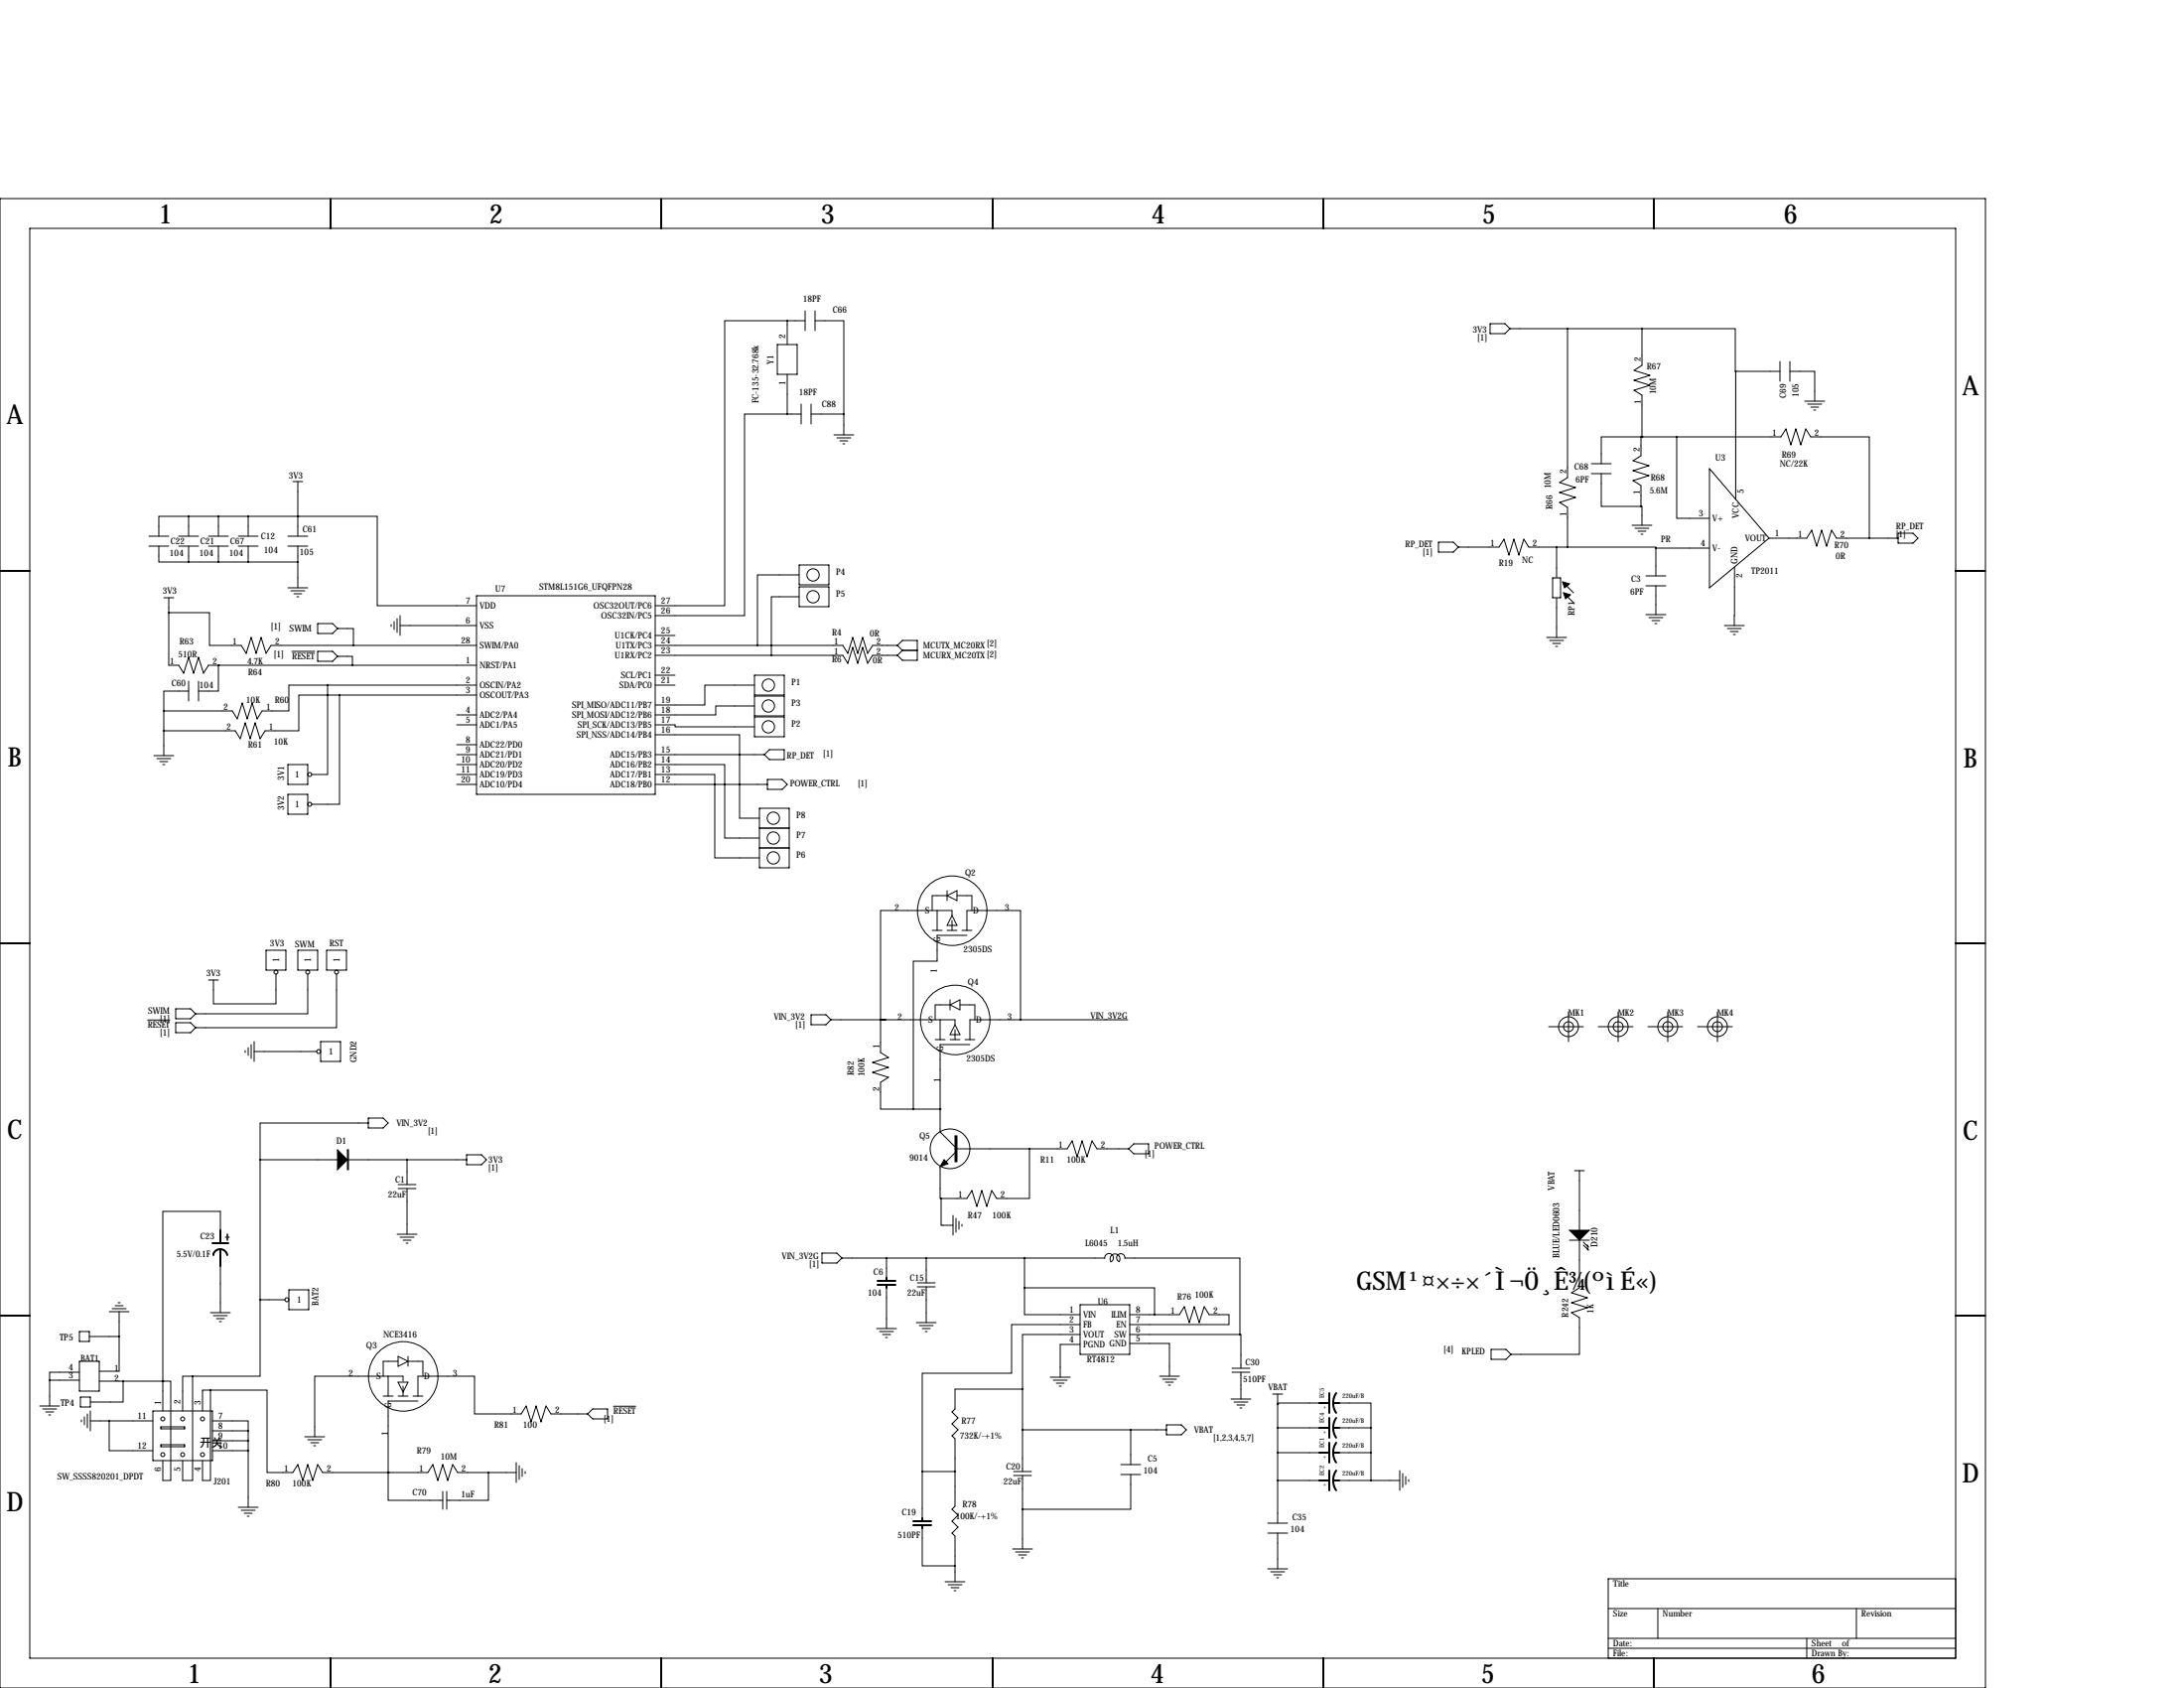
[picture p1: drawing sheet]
<svg xmlns="http://www.w3.org/2000/svg" width="559mm" height="432mm" viewBox="0 0 559 432" stroke-linecap="round" stroke-linejoin="round" font-family="sans-serif">
<g fill="none" stroke="#000" stroke-width=".25">
<path d="M0 50.8h508v381h-508zM7.6 58.4h492.8v365.8h-492.8zM84.6 50.8v7.6M169.2 50.8v7.6M254 50.8v7.6M338.6 50.8v7.6M423.2 50.8v7.6M206 79.5v5.1M208.5 79.5v5.1M198.9 88.1h5.1v7.7h-5.1zM201.4 82h-16v72.9h-17.8M201.4 82v6.1"/>
<path d="M201.4 95.8v10.1M201.4 82h4.6M208.5 82h7.4v23.9M381.3 82.8h3.8l1.2 1.3-1.2 1.2h-3.8zM386.3 84.1h33.8M401.1 84.1v38.1l-2.1 1.2 4.1 1.3-4.1 1.3 4.1 1.3-4.1 1.2 2.1 1.3v10.2M420.1 84.1h23.9l.1 10.9M420.1 84.1v9.4l-2 1.2 4 1.3-4 1.3 4 1.3-4 1.2 2 1.3v10.7M444.1 95v32.8M444.1 95h11.3M455.4 92.5v5M458 95h6.3v7.6"/>
<path d="M458 92.5v5M201.4 105.9h-10.9v51.6h-22.9M201.4 105.9h3.6M205 103.4v5.1M207.5 103.4v5.1M207.5 105.9h8.4M213.4 111.3h5M214.1 112h3.6M214.9 112.8h2M215.6 113.5h.6M215.9 105.9v5.4M407.2 118.6h5"/>
<path d="M420.1 111.8h35.6l1.2-2.1 1.3 4.1 1.3-4.1 1.3 4.1 1.2-4.1 1.3 2.1h15v25.9M420.1 111.8h-10.4v6.8M420.1 111.8h-.2v4.8l-2.1 1.3 4.1 1.2-4.1 1.3 4.1 1.3-4.1 1.2 2.1 1.3v5.3M420.1 111.8h.1M429 111.8v20.8h8.4M437.4 119.9l15.2 17.8-15.2 12.7zM461.8 102.6h5.1M462.5 103.4h3.6M463.3 104.1h2M464.1 104.9h.5M38.1 139.7h5.1M38.1 137.2h5.1"/>
<path d="M40.6 139.7v4.1h7.7M45.7 139.7h5.1M45.7 137.2h5.1M48.3 132.1h-7.7v5.1M48.3 132.1v5.1M48.3 139.7v4.1M48.3 132.1h27.9M53.3 139.7h5.1M53.3 137.2h5.1M55.9 132.1v5.1M55.9 139.7v4.1M61 139.7h5"/>
<path d="M61 137.2h5M63.5 132.1v5.1M63.5 139.7v4.1M73.7 139.7h5M73.7 137.2h5M74.9 123.2h2.6M76.2 132.1h.1M76.2 132.1h20.3v22.8h25.4M76.2 123.2v14M76.2 139.7v10.7M368 138.7h3.9l1.2 1.3-1.2 1.2h-3.9zM373.1 140h10.4l1.3-2.1 1.3 4.1 1.2-4.1 1.3 4.1 1.3-4.1 1.3 2.1h9.9"/>
<path d="M398.3 140v7.8M401.1 140h22.6v.2M407.2 121.2h5M409.7 121.2v8.3h10.2M417.6 134.4h5.1M418.3 135.1h3.6M419.1 135.9h2M419.9 129.5h.2v4.9M419.9 136.7h.5M452.6 137.7h9.7l1.2-2.1 1.3 4.1 1.3-4.1 1.3 4.1 1.2-4.1 1.3 2.1h15.7M485.6 136.4h3.9l1.2 1.3-1.2 1.2h-3.9zM0 146h7.6"/>
<path d="M41.9 152.9h2.5M43.2 156.7h10.4v8.4h8.1l1.3 2 1.3-4 1.2 4 1.3-4 1.3 4 1.2-2h52.6M43.2 152.9v17.3h2.5l1.3 2 1.3-4.1 1.2 4.1 1.3-4.1 1.3 4.1 1.2-2h68.6M48.3 143.8h27.9M73.7 150.4h5M74.4 151.1h3.6M75.2 151.9h2M75.9 152.7h.6M81.3 159.5h3.8l1.3 1.3-1.3 1.3h-3.8zM100.1 159.8v.5M100.8 159v2M101.6 158.2v3.6"/>
<path d="M102.4 157.5v5.1M121.9 152.4h45.7v50.8h-45.7zM204.5 147.1h-10.7v18M204.5 152.7h-7.1v14.9M204.5 144.5h7.6v5.1h-7.6zM204.5 150.1h7.6v5.1h-7.6zM397.3 147.8h2v5.1h-2zM398.3 152.9v10.2M400 151.6l2.6 2.6M400 149.1l2.6 2.5M421.1 149.9h5.1M421.1 147.3h5.1"/>
<path d="M421.1 157.2h5.1M421.9 158h3.5M422.7 158.8h2M423.4 159.5h.5M423.7 140.2h13.7M423.7 140.2v7.1M423.7 149.9v7.3M443.8 145.1l-.1 14.9M500.4 146h7.6M48.3 176.8h-6.4v5.1M48.3 174.2v5.1M50.8 174.2v5.1"/>
<path d="M55.9 170.2h.1M55.9 170.2v6.6h-5.1M74.7 166.6h5.8M81.3 166.6h3.8l1.3 1.3-1.3 1.3h-3.8zM83.8 175.3h-9.9v6.6h-6.8l-1.3 2-1.3-4.1-1.3 4.1-1.2-4.1-1.3 4.1-1.3-2h-17.5M83.8 175.3v22.8h-4M83.8 175.3h38.1M86.4 160.8h4v4.3M86.4 167.9h3.8v2.3M86.9 177.8h-10.4v9.1h-8.7l-1.3 2.1-1.2-4.1-1.3 4.1-1.3-4.1-1.2 4.1-1.3-2.1h-18.3M86.9 177.8v27.9h-7.1M86.9 177.8h35"/>
<path d="M102.4 160h19.5M167.6 172.7h5.1M167.6 175.3h5.1M167.6 165.1h48l1.3 2 1.3-4 1.3 4 1.2-4 1.3 4 1.3-2h6.3M167.6 167.6h48l1.3 2.1 1.3-4.1 1.3 4.1 1.2-4.1 1.3 4.1 1.3-2.1h6.3M167.6 162.6h5.1M193 175.3h-12.7v5h-12.7M193 172.7h7.7v5.1h-7.7zM193 178.1h7.7v5h-7.7zM229.6 165.1l1.3-1.3h3.8v5.1h-3.8l-1.3-1.3M229.6 165.1l1.3 1.3M230.9 166.4h3.8"/>
<path d="M230.9 166.4l-1.3 1.2M395.7 163.1h5.1M396.5 163.8h3.5M397.3 164.6h2M398 165.4h.5M441.2 160h5.1M442 160.8h3.5M442.7 161.5h2.1M443.5 162.3h.5M39.4 193.3h5M40.1 194.1h3.6M40.9 194.8h2"/>
<path d="M41.7 195.6h.5M41.9 181.9v11.4M73.7 195.6h5v5.1h-5zM116.8 182.9h5.1M116.8 185.4h5.1M116.8 190.5h5.1M116.8 193h5.1M116.8 195.6h5.1M116.8 198.1h5.1M167.6 185.4h5.1v.5h20.3M167.6 188h21.6v21.3h5.1M167.6 195.6h17.8v18.8h8.9"/>
<path d="M167.6 198.1h15.3v21.4h11.4M167.6 193h28M193 180.6h-9.9v2.3h-15.5M193 183.4h7.7v5.1h-7.7zM196.3 199.4h3.9l1.2 1.3-1.2 1.2h-3.9zM196.8 191.8h3.9v2.5h-3.9l-1.2-1.3zM73.7 203.2h5v5.1h-5zM116.8 200.7h5.1M167.6 200.7h28.7M194.3 206.8h7.6v15.2h-7.6zM194.3 216.9h7.6M194.3 211.8h7.6"/>
<path d="M238.5 238h2.5M239.8 232.9v5.1M242.3 238h2.6M242.3 227.8v2.6M242.3 229.1l2.6-1.3v2.6zM242.3 229.1h-3.8v3.8M243.6 234.2v-1.3h-18.3v28h1.3M243.6 234.2l1.3 2.5h-2.6zM243.6 235.5v2.5M244.9 229.1h3.8v3.8M246.1 238h2.6M247.4 239.3h-7.6v6.6h-6.1v37.8"/>
<path d="M247.4 238v-5.1h13.7v28M0 241.3h7.6M45 258.1h3.8l1.2 1.2-1.2 1.3h-3.8zM53.3 250.7h2.6M68.1 243.1h5.1v5.1h-5.1zM70.6 249.2v7.6h-16v-6.1M76.2 243.1h5.1v5.1h-5.1zM78.7 249.2v10.1h-28.7M83.6 243.1h5v5.1h-5zM86.1 249.2v13.7h-36.1M207.5 259.6h3.8l1.3 1.3-1.3 1.2h-3.8zM243.1 255.8v2.5"/>
<path d="M243.1 257l2.5-1.2v2.5zM243.1 257h-3.8v3.9M245.6 257h3.8v3.9M401.3 258.8v7.6M414 258.8v7.6M426.7 258.8v7.6M439.4 258.8v7.6M500.4 241.3h7.6M37.8 260.9h5.6M45 261.6h3.8l1.2 1.3-1.2 1.3h-3.8zM62.7 268.7v.5M63.5 268v2"/>
<path d="M64.3 267.2v3.6M65 269h16M65 266.4v5.1M82 266.4h5.1v5.1h-5.1zM212.6 260.9h31.7v1.2M225.3 260.9v8.3l2 1.3-4 1.3 4 1.2-4 1.3 4 1.3-2 1.3v6.8h8.4M239.3 265.9h2.5M240.5 260.9v5M243.1 265.9h2.5M244.3 263.4v2.5M244.3 262.1l1.3 2.6h-2.5zM246.9 265.9h2.5"/>
<path d="M248.2 267.2h-7.7v22.4l3.8 3.8M288.5 260.9h-40.3v5M396.2 262.6h8.9M408.9 262.6h8.9M421.6 262.6h8.9M434.3 262.6h8.9M66.5 296.7h19.9M66.5 296.7v35.8M89.2 296.7h30.2M94.2 287.3h-27.7v9.4M94.2 286h3.8l1.3 1.3-1.3 1.2h-3.8zM104.1 296.7v6.3"/>
<path d="M119.4 295.4h3.8l1.3 1.3-1.3 1.2h-3.8zM233.7 283.7h6.8M240.5 298.4v8.2h.3M240.5 283.7h.1M244.3 294.9l-2.2 2.3M244.3 293.9h28.7l1.3-2.1 1.3 4.1 1.3-4.1 1.2 4.1 1.3-4.1 1.3 2.1h8.1M263.4 293.9v12.7h-8.4l-1.3-2.1-1.2 4.1-1.3-4.1-1.3 4.1-1.2-4.1-1.3 2.1h-6.6M290.1 292.6h3.8v2.5h-3.8l-1.3-1.2zM402.8 299.5h2.6M404.1 299.5v15.2M56.4 315v-5.1h-14.7v43.4M57.7 316.5h1"/>
<path d="M101.6 315.7h5.1M101.9 304h4.5M101.9 303h4.5M102.4 316.5h3.5M103.1 317.2h2.1M103.9 318h.5M104.1 304v11.7M240.8 306.6v6.8h3M243.8 310.9v5.1M244.6 311.7v3.5M245.4 312.4v2.1M246.1 313.2v.5"/>
<path d="M401.6 317.2h5.1M404.1 317.2v12.2l-2 1.3 4 1.3-4 1.2 4 1.3-4 1.3 2 1.3v9.4h-17.5M405.1 317.8l1.3 1.2-.3-.5v.3M405.1 318.5l1.3 1.3-.3-.5v.2M0 336.5h7.6M27.9 335.5h5.1M28.7 334.8h3.6M29.5 334h2M30.2 333.2h.5M30.5 335.5v15.3h-5.1M53.8 335.8h5.1M54.6 336.5h3.6"/>
<path d="M55.4 337.3h2M56.1 338.1h.5M56.4 323.3v12.5M66.5 332.5v19.5h-17.2M66.5 332.5h6.4M73.9 329.9h5.1v5.1h-5.1zM210.3 320.5h3.8l1.3 1.3-1.3 1.3h-3.8zM215.4 321.8h67.3M224.3 339.9h5.1M226.8 321.8v5.1M226.8 329.4v10.5M234.4 338.3h5.1"/>
<path d="M234.7 329.2h4.6M234.7 328.2h4.6M235.2 339.1h3.6M236 339.9h2M237 321.8v6.4M237 329.2v9.1M262.1 329.4v6.9h14.3M262.1 329.4h33.3v6.9M262.1 321.8v7.6M276.4 338.8h-17.6v12.5h-22.8v25.1M276.4 333.8h12.7v12.7h-12.7zM282.7 321.8a1.12 1.12 0 0 1 1.6-1 1.12 1.12 0 0 1-.1 2"/>
<path d="M286.4 322.7a1.27 1.27 0 0 0-1.1-1.9 1.27 1.27 0 0 0-1.1 1.9M287.8 321.8h29.4v19.6M287.8 321.9a1.07 1.07 0 0 0-.8-1.2 1.07 1.07 0 0 0-1.3 .8 1.07 1.07 0 0 0 .7 1.3M289.1 336.3h12.7l1.2-2 1.3 4 1.3-4 1.2 4 1.3-4 1.3 2h5.1v2.5h-25.4M500.4 336.5h7.6M10.2 359.7h5M12.7 353.1h7.6M12.7 353.1v6.6M20.3 351h-7.6v2.1M20.3 348.2h5.1v7.7h-5.1zM20.3 340.6h2.6v2.6h-2.6zM20.6 357.4h2.5v2.5h-2.5z"/>
<path d="M22.9 341.9h7.6M25.4 353.3h6.1M31.5 353.3v5.3h-8.4M31.5 353.3h10.2M41.7 353.3h2v25.4h-2v-5.1M41.7 353.3v7.6M41.7 353.3h.1M49.3 352h-2.6v8.9M49.3 352v26.7h-2.6v-5.1M53.8 355.6h14.5v21.1h6.6l1.3-2.1 1.3 4.1 1.2-4.1 1.3 4.1 1.3-4.1 1.2 2.1h27l1.2-2.1 1.3 4.1 1.3-4.1 1.3 4.1 1.2-4.1 1.3 2.1h15M53.8 355.6v23.1h-2v-5.1M53.8 355.6h-2v5.3"/>
<path d="M98 357.1h2.6M99.3 352v5.1M101.9 357.1h2.5M101.9 347l2.5 1.2-2.5 1.3zM101.9 348.2h-3.9v3.8M101.9 353.6h2.5l-1.3 2.5zM103.1 353.3v-1.3h-22.6v15.5M103.1 354.6v2.5M104.4 347v2.5M104.4 348.2h3.8v3.8M105.7 357.1h2.5M106.9 357.1v-5.1h14.5v9.7h11.9l1.3-2 1.3 4 1.3-4 1.2 4 1.3-4 1.3 2h9.4"/>
<path d="M106.9 358.4h-7.6v18.3M157 359.7h5.6M225 340.6h3.6M225.8 341.4h2M226.6 342.1h.5M236.7 340.6h.5M261.6 355.3v21.1M261.6 355.3h-17.3v5.1l-.7 .8 1.5 1.5-1.5 1.5 1.5 1.6-1.5 1.5 .7 .7v17.3l-.7 .8 1.5 1.5-1.5 1.5 1.5 1.6-1.5 1.5 .7 .7v11.7M268.7 352.3h5.1M269.5 353.1h3.5M270.3 353.8h2M271 354.6h.5"/>
<path d="M276.4 341.4h-14.8v13.9M276.4 343.9h-5.1v8.4M289.1 343.7h10.1v8.3M289.1 341.4h28.1M296.7 352h5.1M297.4 352.8h3.6M298.2 353.6h2M299 354.3h.5M315 357.9h5M315.2 350h4.6M315.2 351h4.6M315.7 358.6h3.6"/>
<path d="M316.5 359.4h2M317.2 341.4h.3v8.6M317.5 351v6.9M325.6 356.6h2.6M326.9 359.2h.1M326.9 356.6v33M337.6 358.9h-10.7v.3M342.6 358.9h8.2v6.4M381.5 345.2h3.8l1.3 1.3-1.3 1.2h-3.8zM10.9 360.4h3.6M11.7 361.2h2M12.4 361.9h.6"/>
<path d="M20.8 363.2v.5M21.6 362.5v2M22.4 361.7v3.6M23.1 363.5h16M23.1 360.9v5.1M27.9 363.5v7.6h11.2M39.1 360.9h15.3v12.7h-15.3zM41.1 365h6.1v.5h-6.1zM41.1 369.6h6.1v.5h-6.1zM54.4 363.5h9.1v2.5M54.4 368.6h9.1M54.4 366h9.1"/>
<path d="M54.4 371.1h9.1M63.5 366v19.6M78 367.5h5.1M78.7 368.3h3.6M79.5 369.1h2M80.3 369.8h.5M99.3 376.7h.1M99.3 376.7v7.1h14M125 376.7v7.1h-10.7M132.1 374.1v5.1M132.8 374.9v3.6M133.6 375.7v2"/>
<path d="M134.4 376.4v.5M151.6 360.4h3.8v2.6h-3.8l-1.2-1.3zM236 376.4h8.3M236 376.4v12M259.3 377.4h4.6M259.3 376.4h4.6M261.6 377.4v18.8M261.6 365.8h36.8M286.8 377.2h5M286.8 374.6h5M289.3 377.2v8.9h-27.7M289.3 365.8v8.8"/>
<path d="M298.4 364.5h3.9l1.2 1.3-1.2 1.2h-3.9zM317.2 360.2h.6M326.9 378.7h10.7M326.9 371.6h10.7M326.9 365.3h10.7M342.6 371.6h8.2M342.6 378.7h15.5M342.6 365.3h8.2M350.8 365.3v13.4M358.1 376.2v5.1M358.9 376.9v3.6M359.7 377.7v2"/>
<path d="M360.4 378.5v.5M61 385.6h5M61.7 386.3h3.6M62.5 387.1h2M63.2 387.9h.6M113.3 381.5v4.6M114.3 381.5v4.6M236 390.9v9.7h8.3M259.1 396.2h5.1M259.8 397h3.6M260.6 397.8h2M261.4 398.5h.5"/>
<path d="M324.4 392.2h5M324.4 389.6h5M326.9 392.2v9.1M241.8 404.6h5.1M242.6 405.4h3.5M243.3 406.1h2.1M244.1 406.9h.5M324.4 401.3h5M325.1 402.1h3.6M325.9 402.8h2M326.6 403.6h.6M411.5 419.1h88.9"/>
<path d="M411.5 411.5h88.9M424.2 411.5v7.6M462.3 419.1v5.1M475 411.5v7.6M500.4 403.9h-88.9v20.3M84.6 424.2v7.6M169.2 424.2v7.6M254 424.2v7.6M338.6 424.2v7.6M411.5 421.6h88.9M423.2 424.2v7.6"/>
<circle cx="208" cy="152.7" r="1.57"/>
<circle cx="208" cy="147.1" r="1.57"/>
<circle cx="196.6" cy="175.3" r="1.57"/>
<circle cx="79.2" cy="198.1" r=".51"/>
<circle cx="196.6" cy="185.9" r="1.57"/>
<circle cx="196.6" cy="180.6" r="1.57"/>
<circle cx="79.2" cy="205.7" r=".51"/>
<circle cx="197.9" cy="209.3" r="1.57"/>
<circle cx="197.9" cy="214.4" r="1.57"/>
<circle cx="197.9" cy="219.5" r="1.57"/>
<circle cx="243.6" cy="233" r="8.9"/>
<circle cx="70.6" cy="248.7" r=".51"/>
<circle cx="78.7" cy="248.7" r=".51"/>
<circle cx="86.1" cy="248.7" r=".51"/>
<circle cx="81.5" cy="269" r=".51"/>
<circle cx="244.4" cy="260.9" r="8.9"/>
<circle cx="401.3" cy="262.6" r="1.27"/>
<circle cx="401.3" cy="262.6" r="2.54"/>
<circle cx="414" cy="262.6" r="1.27"/>
<circle cx="414" cy="262.6" r="2.54"/>
<circle cx="426.7" cy="262.6" r="1.27"/>
<circle cx="426.7" cy="262.6" r="2.54"/>
<circle cx="439.4" cy="262.6" r="1.27"/>
<circle cx="439.4" cy="262.6" r="2.54"/>
<circle cx="243.1" cy="293.9" r="5.1"/>
<circle cx="73.4" cy="332.5" r=".51"/>
<circle cx="103.2" cy="352.1" r="8.9"/>
<circle cx="41.7" cy="363" r=".51"/>
<circle cx="41.7" cy="372.1" r=".51"/>
<circle cx="46.7" cy="363" r=".51"/>
<circle cx="46.7" cy="372.1" r=".51"/>
<circle cx="51.8" cy="363" r=".51"/>
<circle cx="51.8" cy="372.1" r=".51"/>
</g>
<g fill="none" stroke="#000" stroke-width=".51">
<path d="M54.4 318h4M56.4 314.7v3.1M56.4 319.8v4M58.1 321.1a1.78 1.78 0 0 0-1.7-1.6 1.78 1.78 0 0 0-1.8 1.6M224.5 328.7h4.6M224.5 327.7h4.6M226.8 326.9v.8M226.8 328.7v.7M337.6 358.9h2.5M340.1 356.4v5M341.1 358.9h1.5M341.1 358.9l.1 1.1 .7 1.4"/>
<path d="M341.9 356.4l-.5 .9-.3 1.6M337.6 378.7h2.5M337.6 371.6h2.5M337.6 365.3h2.5M340.1 362.7v5.1M340.1 369.1v5M340.1 376.2v5.1M341.1 378.7h1.5M341.1 371.6h1.5M341.1 365.3h1.5M341.1 378.7l.1 1.1 .7 1.4M341.1 371.6l.1 1.1 .7 1.4"/>
<path d="M341.1 365.3l.1 1 .7 1.5M341.9 376.2l-.5 .9-.3 1.6M341.9 369.1l-.5 .9-.3 1.6M341.9 362.7l-.5 1-.3 1.5M233.7 389.1h4.6M233.7 390.1h4.6M236 388.4v.7M236 390.1v.8"/>
</g>
<path d="M399.8 148.8l1.8 .6-1.3 1zM400 151.6l1.8 .5-1.2 1.1zM86.4 294.1l2.5 2.6-2.5 2.5zM88.9 294.1h.3v5.1h-.3zM241.6 296.7l1 1-2.1 .7zM244.3 290.6h.6v6.6h-.6zM401.6 314.7h5.1l-2.6 2.5z" fill="#000" stroke="#000" stroke-width=".25"/>
<path d="M58.2 315.7v1.5" fill="none" stroke="#000" stroke-width=".38"/>
<path d="M66.5 296.7a.05 .05 0 0 0 .1 0 .05 .05 0 0 0-.1 0zM401 84.1a.05 .05 0 0 0 .1 0 .05 .05 0 0 0-.1 0zM124.9 376.7a.05 .05 0 0 0 .1 0 .05 .05 0 0 0-.1 0zM244.3 376.4a.05 .05 0 0 0 .1 0 .05 .05 0 0 0-.1 0zM244.3 400.6a.05 .05 0 0 0 .1 0 .05 .05 0 0 0-.1 0zM235.9 376.4a.05 .05 0 0 0 .1 0 .05 .05 0 0 0-.1 0zM317.2 341.4a.05 .05 0 0 0 .1 0 .05 .05 0 0 0-.1 0zM401 140a.05 .05 0 0 0 .1 0 .05 .05 0 0 0-.1 0zM240.5 283.7a.05 .05 0 0 0 .1 0 .05 .05 0 0 0-.1 0zM226.5 260.9a.05 .05 0 0 0 .1 0 .05 .05 0 0 0-.1 0zM419.8 129.5a.05 .05 0 0 0 .1 0 .05 .05 0 0 0-.1 0zM66.5 332.5a.05 .05 0 0 0 .1 0 .05 .05 0 0 0-.1 0zM48.2 132.1a.05 .05 0 0 0 .1 0 .05 .05 0 0 0-.1 0zM48.2 143.8a.05 .05 0 0 0 .1 0 .05 .05 0 0 0-.1 0zM41.6 353.3a.05 .05 0 0 0 .1 0 .05 .05 0 0 0-.1 0zM53.8 355.6a.05 .05 0 0 0 .1 0 .05 .05 0 0 0-.1 0zM27.9 363.5a.05 .05 0 0 0 .1 0 .05 .05 0 0 0-.1 0zM86.8 177.8a.05 .05 0 0 0 .1 0 .05 .05 0 0 0-.1 0zM197.3 167.6a.05 .05 0 0 0 .1 0 .05 .05 0 0 0-.1 0zM104.1 296.7a.05 .05 0 0 0 .1 0 .05 .05 0 0 0-.1 0zM41.6 353.3a.05 .05 0 0 0 .1 0 .05 .05 0 0 0-.1 0z" fill="#000" stroke="#000" stroke-width=".51"/>
<g font-size="6.9">
<text x="40.6" y="57">1</text>
<text x="125.2" y="57">2</text>
<text x="210.1" y="57">3</text>
<text x="294.6" y="57">4</text>
<text x="379.2" y="57">5</text>
<text x="456.4" y="57">6</text>
<text x="502" y="101">A</text>
<text x="1.6" y="108.3">A</text>
<text x="2" y="196">B</text>
<text x="502.4" y="196.2">B</text>
<text x="1.8" y="291.2">C</text>
<text x="502.2" y="291.5">C</text>
<text x="502" y="379.1">D</text>
<text x="1.6" y="386.5">D</text>
<text x="48" y="430.4">1</text>
<text x="125" y="430.4">2</text>
<text x="209.5" y="430.4">3</text>
<text x="294.4" y="430.4">4</text>
<text x="379" y="430.4">5</text>
<text x="463.5" y="430.4">6</text>
</g>
<text font-size="6.6" x="347" y="329.9">GSM¹¤×÷×´Ì¬Ö¸Ê¾(ºìÉ«)</text>
<text font-size="3" x="51.1" y="370.1">开关</text>
<g font-size="2.4">
<text x="69.3" y="161.1">[1]</text>
<text x="74.1" y="161.5">SWIM</text>
<text x="70.1" y="168.2">[1]</text>
<text x="74.7" y="168.7">RESET</text>
<text x="399" y="321.8" transform="rotate(-90 399 321.8)">BLUE/LED0603</text>
<text x="408.7" y="319.1" transform="rotate(-90 408.7 319.1)">D210</text>
<text x="15.3" y="342.9">TP5</text>
<text x="15.5" y="359.7">TP4</text>
</g>
<g font-size="2.3">
<text x="205.5" y="77.2">18PF</text>
<text x="213" y="80">C66</text>
<text x="200.9" y="86.6" transform="rotate(-90 200.9 86.6)">2</text>
<text x="376.8" y="85.1">3V3</text>
<text x="378" y="87.1">[1]</text>
<text x="197.9" y="93.1" transform="rotate(-90 197.9 93.1)">Y1</text>
<text x="419.9" y="92.5" transform="rotate(-90 419.9 92.5)">2</text>
<text x="421.3" y="94.5">R67</text>
<text x="200.9" y="98.5" transform="rotate(-90 200.9 98.5)">1</text>
<text x="204.4" y="101.1">18PF</text>
<text x="423.7" y="100.9" transform="rotate(-90 423.7 100.9)">10M</text>
<text x="457" y="101.9" transform="rotate(-90 457 101.9)">C69</text>
<text x="460.2" y="101.6" transform="rotate(-90 460.2 101.6)">105</text>
<text x="194.1" y="103.1" transform="rotate(-90 194.1 103.1)">FC-135-32.768k</text>
<text x="210.2" y="104.1">C88</text>
<text x="419.9" y="103.3" transform="rotate(-90 419.9 103.3)">1</text>
<text x="453.5" y="111.5">1</text>
<text x="464.3" y="111.5">2</text>
<text x="419.6" y="115.6" transform="rotate(-90 419.6 115.6)">2</text>
<text x="438.9" y="117.9">U3</text>
<text x="455.4" y="119.4">NC/22K</text>
<text x="455.9" y="117.1">R69</text>
<text x="73.8" y="122.4">3V3</text>
<text x="396.8" y="125" transform="rotate(-90 396.8 125)">10M</text>
<text x="400.8" y="121.2" transform="rotate(-90 400.8 121.2)">2</text>
<text x="402.8" y="120.2">C68</text>
<text x="403.2" y="123.4">6PF</text>
<text x="422.3" y="122.9">R68</text>
<text x="397.3" y="130.4" transform="rotate(-90 397.3 130.4)">R66</text>
<text x="400.8" y="132" transform="rotate(-90 400.8 132)">1</text>
<text x="419.6" y="126.4" transform="rotate(-90 419.6 126.4)">1</text>
<text x="422.1" y="126.2">5.6M</text>
<text x="446.1" y="126.3" transform="rotate(-90 446.1 126.3)">5</text>
<text x="66.7" y="137.9">C12</text>
<text x="77.4" y="136.2">C61</text>
<text x="434.7" y="132.1">3</text>
<text x="438.1" y="133.4">V+</text>
<text x="444.9" y="132.5" transform="rotate(-90 444.9 132.5)">VCC</text>
<text x="454.2" y="137.2">1</text>
<text x="460.1" y="137.4">1</text>
<text x="470.9" y="137.4">2</text>
<text x="485.1" y="135.4">RP_DET</text>
<text x="485.1" y="137.4">[1]</text>
<text x="43.4" y="142.2">104</text>
<text x="43.6" y="139.2">C22</text>
<text x="51.1" y="142.2">104</text>
<text x="51.2" y="139.2">C21</text>
<text x="58.7" y="142.2">104</text>
<text x="58.9" y="139.2">C67</text>
<text x="67.6" y="141.5">104</text>
<text x="76.7" y="142">105</text>
<text x="359.5" y="140">RP_DET</text>
<text x="364" y="142">[1]</text>
<text x="381.3" y="139.7">1</text>
<text x="392.2" y="139.7">2</text>
<text x="425" y="138.7">PR</text>
<text x="435.2" y="139.7">4</text>
<text x="438.1" y="141">V-</text>
<text x="446.5" y="138.4">VOUT</text>
<text x="469.3" y="140.2">R70</text>
<text x="469.7" y="143">0R</text>
<text x="214" y="147.1">P4</text>
<text x="383.5" y="144.8">R19</text>
<text x="389.5" y="144">NC</text>
<text x="417.3" y="148.9">C3</text>
<text x="444.6" y="144.3" transform="rotate(-90 444.6 144.3)">GND</text>
<text x="445.8" y="147.8" transform="rotate(-90 445.8 147.8)">2</text>
<text x="448.1" y="146.8">TP2011</text>
<text x="41.6" y="151.9">3V3</text>
<text x="119.2" y="154.4">7</text>
<text x="122.7" y="155.7">VDD</text>
<text x="126.7" y="151.4">U7</text>
<text x="138" y="150.9">STM8L151G6_UFQFPN28</text>
<text x="151.9" y="155.7">OSC32OUT/PC6</text>
<text x="169.2" y="154.4">27</text>
<text x="214" y="152.7">P5</text>
<text x="417.1" y="152.1">6PF</text>
<text x="119.2" y="159.5">6</text>
<text x="122.7" y="160.8">VSS</text>
<text x="153.8" y="158.2">OSC32IN/PC5</text>
<text x="169.2" y="157">26</text>
<text x="402.9" y="157.5" transform="rotate(-90 402.9 157.5)">RP1</text>
<text x="45.9" y="164.9">R63</text>
<text x="59.5" y="164.8">1</text>
<text x="70.4" y="164.8">2</text>
<text x="118" y="164.6">28</text>
<text x="122.7" y="165.9">SWIM/PA0</text>
<text x="157.3" y="163.3">U1CK/PC4</text>
<text x="157.5" y="165.9">U1TX/PC3</text>
<text x="169.2" y="167.1">23</text>
<text x="169.2" y="164.6">24</text>
<text x="169.2" y="162.1">25</text>
<text x="212.9" y="162.6">R4</text>
<text x="213.4" y="164.8">1</text>
<text x="213.4" y="167.4">1</text>
<text x="222.5" y="162.8">0R</text>
<text x="224.3" y="164.8">2</text>
<text x="224.3" y="167.4">2</text>
<text x="236.2" y="165.9">MCUTX_MC20RX[2]</text>
<text x="43.5" y="169.9">1</text>
<text x="45.6" y="168.1">510R</text>
<text x="54.4" y="169.9">2</text>
<text x="63.3" y="169.9">4.7K</text>
<text x="63.4" y="172.7">R64</text>
<text x="119.2" y="169.7">1</text>
<text x="122.7" y="170.9">NRST/PA1</text>
<text x="157.3" y="168.4">U1RX/PC2</text>
<text x="158.8" y="173.5">SCL/PC1</text>
<text x="169.2" y="172.2">22</text>
<text x="212.9" y="169.4">R6</text>
<text x="223.3" y="169.7">0R</text>
<text x="236.2" y="168.4">MCURX_MC20TX[2]</text>
<text x="43.9" y="175.5">C60</text>
<text x="51.1" y="176">104</text>
<text x="63" y="179.8">10K</text>
<text x="70.3" y="179.8">R60</text>
<text x="119.2" y="174.8">2</text>
<text x="119.2" y="177.3">3</text>
<text x="122.7" y="176">OSCIN/PA2</text>
<text x="122.7" y="178.6">OSCOUT/PA3</text>
<text x="158.4" y="176">SDA/PC0</text>
<text x="169.2" y="179.8">19</text>
<text x="169.2" y="174.8">21</text>
<text x="202.5" y="175.3">P1</text>
<text x="57.2" y="181.6">2</text>
<text x="68.1" y="181.6">1</text>
<text x="119.2" y="182.4">4</text>
<text x="119.2" y="184.9">5</text>
<text x="122.7" y="183.6">ADC2/PA4</text>
<text x="146.3" y="183.6">SPI_MOSI/ADC12/PB6</text>
<text x="146.3" y="181.1">SPI_MISO/ADC11/PB7</text>
<text x="169.2" y="184.9">17</text>
<text x="169.2" y="182.4">18</text>
<text x="202.5" y="180.6">P3</text>
<text x="202.5" y="185.9">P2</text>
<text x="58" y="186.7">2</text>
<text x="63.4" y="191.3">R61</text>
<text x="68.8" y="186.7">1</text>
<text x="70.1" y="190.5">10K</text>
<text x="119.2" y="190">8</text>
<text x="122.7" y="186.2">ADC1/PA5</text>
<text x="122.7" y="191.3">ADC22/PD0</text>
<text x="147.5" y="188.7">SPI_NSS/ADC14/PB4</text>
<text x="147.8" y="186.2">SPI_SCK/ADC13/PB5</text>
<text x="169.2" y="187.5">16</text>
<text x="118" y="195.1">10</text>
<text x="118" y="197.6">11</text>
<text x="119.2" y="192.5">9</text>
<text x="122.7" y="193.8">ADC21/PD1</text>
<text x="122.7" y="196.3">ADC20/PD2</text>
<text x="156.1" y="196.3">ADC16/PB2</text>
<text x="156.1" y="193.8">ADC15/PB3</text>
<text x="169.2" y="197.6">13</text>
<text x="169.2" y="195.1">14</text>
<text x="169.2" y="192.5">15</text>
<text x="201.3" y="194.1">RP_DET</text>
<text x="210.6" y="193.6">[1]</text>
<text x="72.7" y="199.6" transform="rotate(-90 72.7 199.6)">3V1</text>
<text x="75.5" y="198.9">1</text>
<text x="118" y="200.2">20</text>
<text x="122.7" y="198.9">ADC19/PD3</text>
<text x="122.7" y="201.4">ADC10/PD4</text>
<text x="156.1" y="201.4">ADC18/PB0</text>
<text x="156.1" y="198.9">ADC17/PB1</text>
<text x="169.2" y="200.2">12</text>
<text x="202.1" y="201.2">POWER_CTRL</text>
<text x="219.5" y="201.2">[1]</text>
<text x="72.7" y="207.3" transform="rotate(-90 72.7 207.3)">3V2</text>
<text x="75.5" y="206.5">1</text>
<text x="203.8" y="209.3">P8</text>
<text x="203.8" y="214.4">P7</text>
<text x="203.8" y="219.5">P6</text>
<text x="246.9" y="224">Q2</text>
<text x="228.9" y="232.9">2</text>
<text x="236.7" y="233.7">S</text>
<text x="249" y="233.7">D</text>
<text x="257" y="232.9">3</text>
<text x="69.1" y="242.1">3V3</text>
<text x="75.5" y="242.3">SWM</text>
<text x="84.3" y="242.1">RST</text>
<text x="240.5" y="241" transform="rotate(-90 240.5 241)">G</text>
<text x="246.5" y="243.6">2305DS</text>
<text x="52.8" y="249.7">3V3</text>
<text x="71.4" y="246.1" transform="rotate(-90 71.4 246.1)">1</text>
<text x="79.5" y="246.1" transform="rotate(-90 79.5 246.1)">1</text>
<text x="86.9" y="246.1" transform="rotate(-90 86.9 246.1)">1</text>
<text x="239.8" y="248.8" transform="rotate(-90 239.8 248.8)">1</text>
<text x="247.6" y="252">Q4</text>
<text x="37.8" y="262.9">RESET</text>
<text x="37.9" y="259.3">SWIM</text>
<text x="40.9" y="261.4">[1]</text>
<text x="198" y="260.9">VIN_3V2</text>
<text x="203.5" y="262.9">[1]</text>
<text x="229.7" y="260.9">2</text>
<text x="237.5" y="261.6">S</text>
<text x="249.8" y="261.6">D</text>
<text x="257.8" y="260.9">3</text>
<text x="279.1" y="260.6">VIN_3V2G</text>
<text x="401.2" y="259.8">MK1</text>
<text x="413.9" y="259.8">MK2</text>
<text x="426.6" y="259.8">MK3</text>
<text x="439.3" y="259.8">MK4</text>
<text x="40.9" y="264.9">[1]</text>
<text x="84.1" y="269.8">1</text>
<text x="225" y="268.2" transform="rotate(-90 225 268.2)">1</text>
<text x="241.3" y="269" transform="rotate(-90 241.3 269)">G</text>
<text x="91.2" y="271.9" transform="rotate(-90 91.2 271.9)">GND2</text>
<text x="218.4" y="275.1" transform="rotate(-90 218.4 275.1)">R82</text>
<text x="221.2" y="275.4" transform="rotate(-90 221.2 275.4)">100K</text>
<text x="247.3" y="271.5">2305DS</text>
<text x="225" y="279.1" transform="rotate(-90 225 279.1)">2</text>
<text x="240.5" y="276.8" transform="rotate(-90 240.5 276.8)">1</text>
<text x="86.1" y="292.6">D1</text>
<text x="101.4" y="288">VIN_3V2</text>
<text x="109.5" y="290.1">[1]</text>
<text x="235.2" y="291.3">Q5</text>
<text x="270.8" y="293.6">1</text>
<text x="281.7" y="293.6">2</text>
<text x="295.4" y="293.9">POWER_CTRL</text>
<text x="125" y="297.4">3V3</text>
<text x="125" y="299.5">[1]</text>
<text x="232.7" y="296.9">9014</text>
<text x="266.1" y="297.4">R11</text>
<text x="273" y="297.4">100K</text>
<text x="292.9" y="295.9">[1]</text>
<text x="101.1" y="302.5">C1</text>
<text x="397.8" y="304.4" transform="rotate(-90 397.8 304.4)">VBAT</text>
<text x="99.3" y="306.3">22uF</text>
<text x="245.2" y="306.3">1</text>
<text x="247.6" y="311.7">R47</text>
<text x="253.9" y="311.7">100K</text>
<text x="256" y="306.3">2</text>
<text x="51.2" y="317">C23</text>
<text x="284.1" y="315.5">L1</text>
<text x="45.2" y="321.6">5.5V/0.1F</text>
<text x="200.1" y="322.1">VIN_3V2G</text>
<text x="277.7" y="318.8">L6045</text>
<text x="285.9" y="318.8">1.5uH</text>
<text x="207" y="324.1">[1]</text>
<text x="223.5" y="326.1">C6</text>
<text x="232.8" y="327.7">C15</text>
<text x="75.9" y="333.3">1</text>
<text x="81.5" y="334" transform="rotate(-90 81.5 334)">BAT2</text>
<text x="222" y="331.5">104</text>
<text x="232.1" y="331.5">22uF</text>
<text x="273.6" y="335.8">1</text>
<text x="280.9" y="333.8">U6</text>
<text x="290.6" y="335.8">8</text>
<text x="301.2" y="332.5">R76</text>
<text x="305.7" y="332">100K</text>
<text x="407.7" y="336" transform="rotate(-90 407.7 336)">1K</text>
<text x="273.6" y="338.3">2</text>
<text x="273.6" y="340.9">3</text>
<text x="277.1" y="337.1">VIN</text>
<text x="277.1" y="339.6">FB</text>
<text x="284.3" y="337.1">ILIM</text>
<text x="285.7" y="339.6">EN</text>
<text x="290.6" y="340.9">6</text>
<text x="290.6" y="338.3">7</text>
<text x="299.5" y="336">1</text>
<text x="310.4" y="336">2</text>
<text x="401.3" y="337" transform="rotate(-90 401.3 337)">R242</text>
<text x="93.7" y="344.9">Q3</text>
<text x="98" y="342.1">NCE3416</text>
<text x="273.6" y="343.4">4</text>
<text x="277.1" y="342.1">VOUT</text>
<text x="277.1" y="344.7">PGND GND</text>
<text x="285.1" y="342.1">SW</text>
<text x="290.6" y="343.2">5</text>
<text x="369.4" y="346">[4]</text>
<text x="374.1" y="346.5">KPLED</text>
<text x="17.6" y="352.6">3</text>
<text x="17.6" y="350.5">4</text>
<text x="20.7" y="348.2">BAT1</text>
<text x="29.2" y="350.8">1</text>
<text x="29.2" y="353.3">2</text>
<text x="89.2" y="352">2</text>
<text x="96.3" y="352.8">S</text>
<text x="108.5" y="352.8">D</text>
<text x="115.8" y="352">3</text>
<text x="278.1" y="348.5">RT4812</text>
<text x="318.1" y="353.6">510PF</text>
<text x="318.6" y="349.3">C30</text>
<text x="41.1" y="359.4" transform="rotate(-90 41.1 359.4)">1</text>
<text x="46.2" y="359.2" transform="rotate(-90 46.2 359.2)">2</text>
<text x="51.3" y="359.4" transform="rotate(-90 51.3 359.4)">3</text>
<text x="324.5" y="355.6">VBAT</text>
<text x="35.2" y="363">11</text>
<text x="55.9" y="363">7</text>
<text x="55.9" y="365.5">8</text>
<text x="100.1" y="360.2" transform="rotate(-90 100.1 360.2)">G</text>
<text x="126.4" y="365.3">R81</text>
<text x="131.1" y="361.4">1</text>
<text x="133.9" y="365.3">100</text>
<text x="142" y="361.4">2</text>
<text x="154.5" y="363.7">[1]</text>
<text x="157" y="361.7">RESET</text>
<text x="246" y="364.2">R77</text>
<text x="35.2" y="370.6">12</text>
<text x="55.9" y="368">9</text>
<text x="55.9" y="370.6">10</text>
<text x="99.3" y="367.2" transform="rotate(-90 99.3 367.2)">1</text>
<text x="106.6" y="371.9">R79</text>
<text x="245.6" y="368">732K/-+1%</text>
<text x="305.5" y="366.5">VBAT</text>
<text x="310.4" y="368.6">[1,2,3,4,5,7]</text>
<text x="41.1" y="376.3" transform="rotate(-90 41.1 376.3)">6</text>
<text x="46.2" y="376.3" transform="rotate(-90 46.2 376.3)">5</text>
<text x="51.3" y="376.3" transform="rotate(-90 51.3 376.3)">4</text>
<text x="72.7" y="376.4">1</text>
<text x="83.6" y="376.4">2</text>
<text x="107.3" y="376.4">1</text>
<text x="112.7" y="373.4">10M</text>
<text x="118.1" y="376.4">2</text>
<text x="257.4" y="375.9">C20</text>
<text x="292.6" y="376.9">104</text>
<text x="293.6" y="373.9">C5</text>
<text x="14.6" y="378.5">SW_SSSS820201_DPDT</text>
<text x="54.7" y="379.7">J201</text>
<text x="68" y="380.2">R80</text>
<text x="74.8" y="380.2">100K</text>
<text x="105.5" y="382.5">C70</text>
<text x="118" y="383">1uF</text>
<text x="256.8" y="379.7">22uF</text>
<text x="230.8" y="387.6">C19</text>
<text x="244.6" y="388.6">100K/-+1%</text>
<text x="246.2" y="385.6">R78</text>
<text x="330.6" y="388.9">C35</text>
<text x="229.7" y="393.4">510PF</text>
<text x="330.2" y="391.9">104</text>
<text x="412.7" y="406">Title</text>
<text x="412.7" y="413.6">Size</text>
<text x="425.4" y="413.6">Number</text>
<text x="476.2" y="413.6">Revision</text>
<text x="412.7" y="423.8">File:</text>
<text x="412.7" y="421.2">Date:</text>
<text x="463.5" y="421.2">Sheet</text>
<text x="463.5" y="423.8">Drawn By:</text>
<text x="471.3" y="421.2">of</text>
</g>
<g font-size="1.6">
<text x="338.8" y="357.6" transform="rotate(-90 338.8 357.6)">EC5</text>
<text x="343.5" y="357.7">220uF/B</text>
<text x="338.8" y="364" transform="rotate(-90 338.8 364)">EC4</text>
<text x="343.5" y="364.1">220uF/B</text>
<text x="338.8" y="370.3" transform="rotate(-90 338.8 370.3)">EC1</text>
<text x="343.5" y="370.4">220uF/B</text>
<text x="338.8" y="377.4" transform="rotate(-90 338.8 377.4)">EC2</text>
<text x="343.5" y="377.5">220uF/B</text>
</g>
<g font-size="1.3">
<text x="339.3" y="360.5" transform="rotate(-90 339.3 360.5)">+</text>
<text x="339.3" y="366.9" transform="rotate(-90 339.3 366.9)">+</text>
<text x="339.3" y="373.2" transform="rotate(-90 339.3 373.2)">+</text>
<text x="339.3" y="380.3" transform="rotate(-90 339.3 380.3)">+</text>
</g>
</svg>
